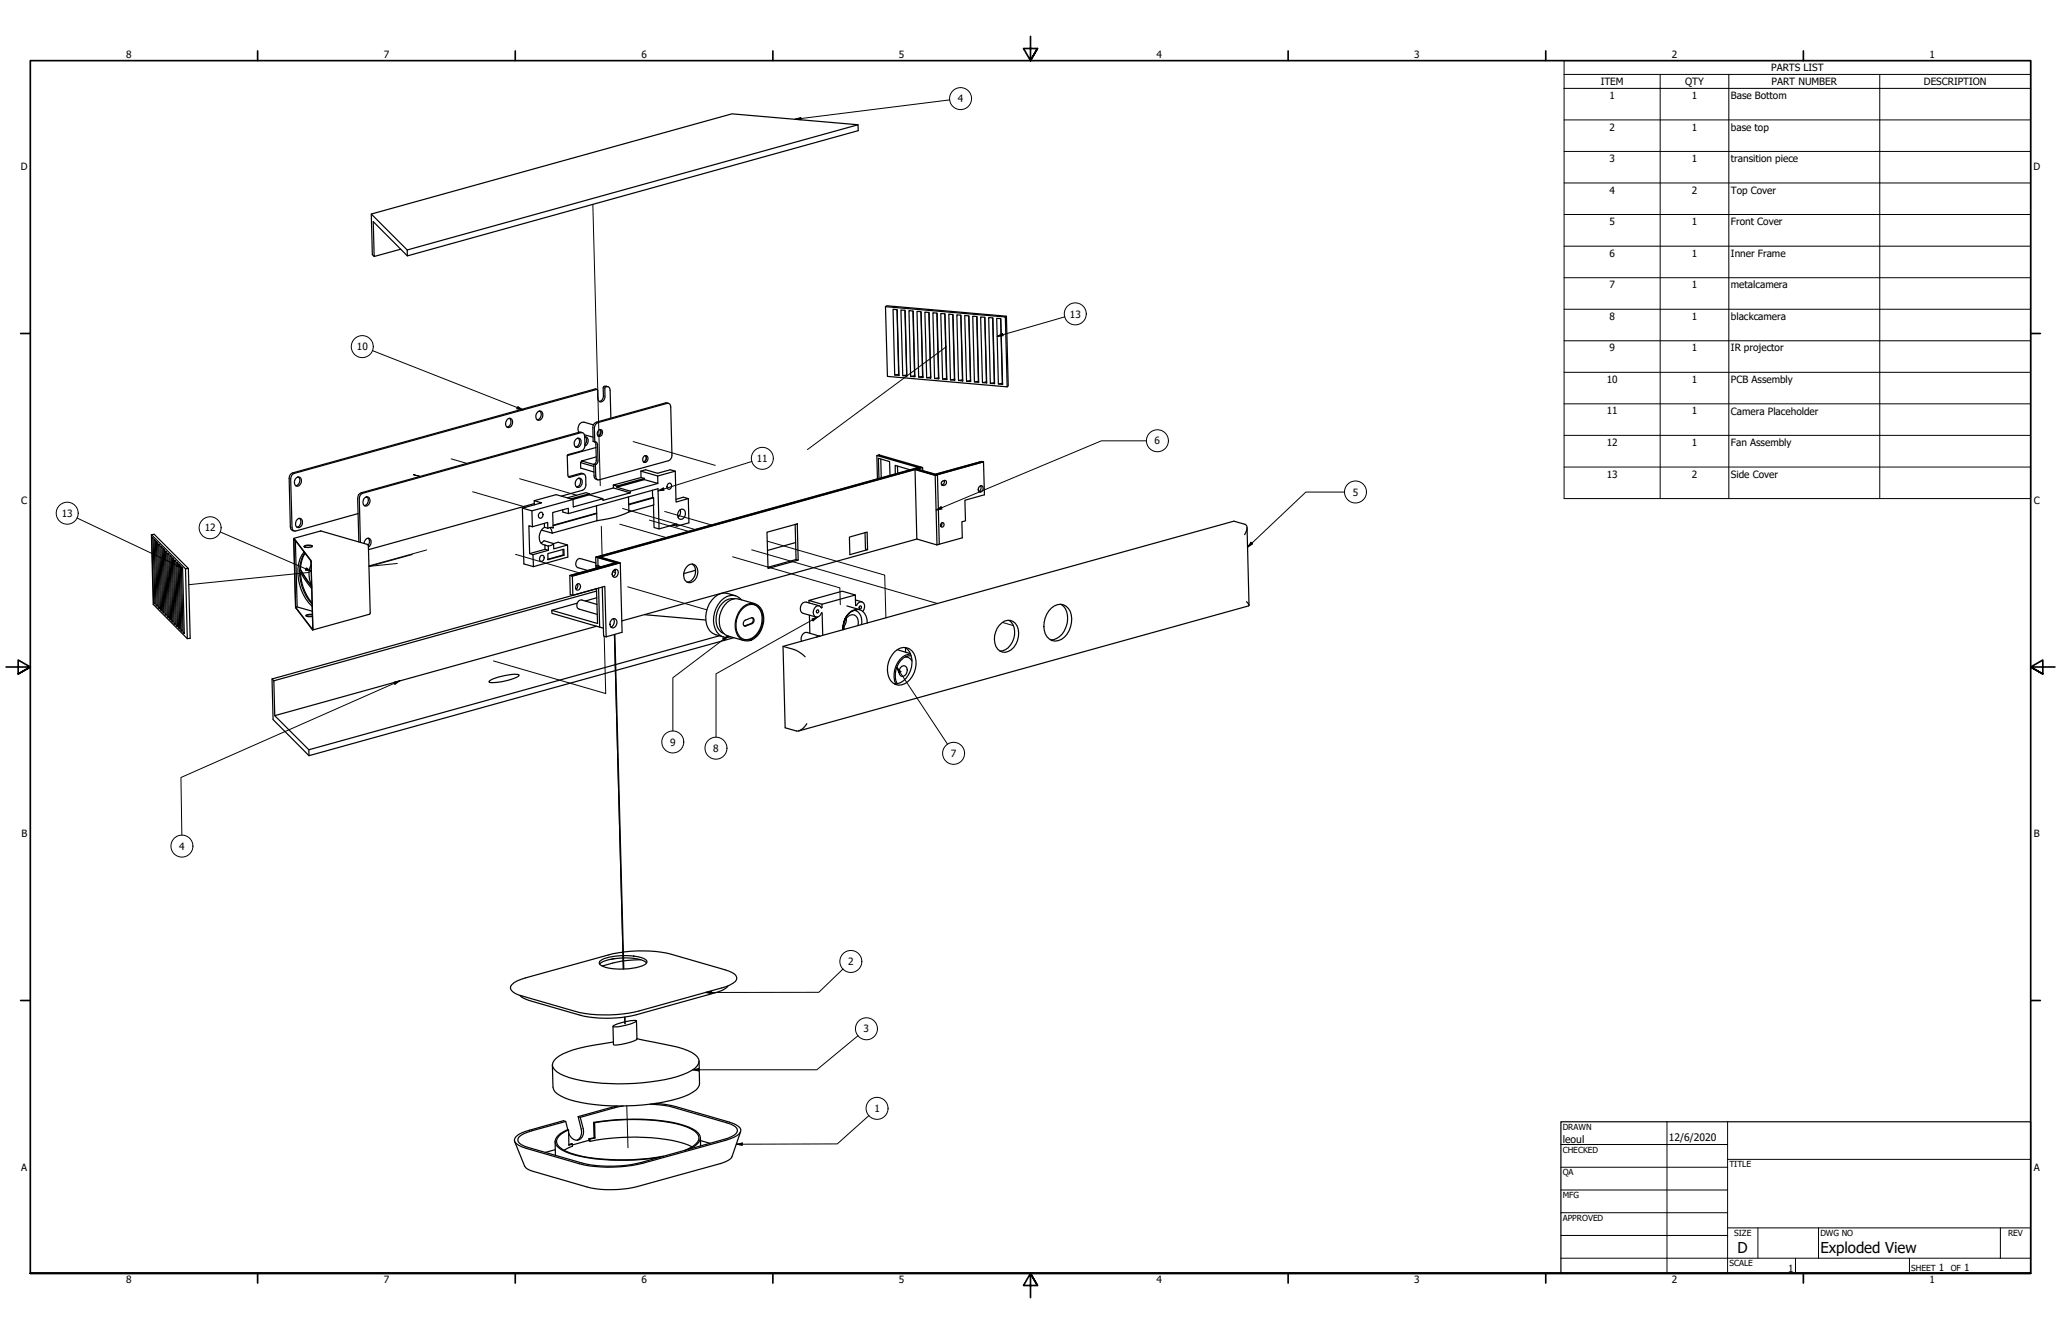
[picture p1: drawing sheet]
<svg xmlns="http://www.w3.org/2000/svg" width="864mm" height="559mm" viewBox="0 0 864 559" stroke-linecap="round" stroke-linejoin="round" font-family="sans-serif">
<!-- layer: Tweak Trail (ANSI) -->
<g fill="none" stroke="#000" stroke-width=".42">
<path d="M248.4 85.6l3.1 117.9M396.6 145.2l-58.3 43.1M176 199.6l-3-.8 3 .8M189 192.2l6.6 1.9M265.3 185l34.4 9.9M198.1 206l22.3 6.5M217.7 200.5l24 7M259.7 219.6l19.4 5.6M260.9 213l30.3 8.8M272.1 217.9l16.3 4.7M278.5 214.2l19.6 5.7M129.5 239.8l-50.4 5.1"/>
<path d="M172.8 232.3l-18.2 4.9 11.9-1.2M178.8 230.4l-24.2 6.6M216 232.2l26.7 7.8M252 220.5l.3 12.1M307 233.2l44.9 13.1 .2 7M315 230.3l77.7 22.5M321.5 226.7l49.2 14.2 .5 17.9M263 245.8l33.2 9.7M253.2 266.5l.6 24-47-13.6M257.4 265.7l3.8 140.3M257.7 265.7l3.7 140.2M420.1 260.7l4.5 1.4"/>
<path d="M261.7 426v2.8M261.9 426l.1 2.9M262.6 463.2l.5 17.6"/>
</g>
<!-- layer: Visible (ANSI) -->
<g fill="none" stroke="#000" stroke-width=".51">
<path d="M359.5 52.3l-188.9 52.4 .1 2.5M155.6 89.7l15 15M167.9 104.4l-11.1 3-.4-14.6 14.3 14.4 188.9-52.5-.1-2.4-52.8-4.6-151.1 42 .4 17 .8 .7M371 128.5l50.3 4.3 .7 29.3-50.1-4.4zM371 128.5l.5-.4 50.2 4.4M374.2 129.5l1.7 .2 .8 27.5-1.8-.1zM375.9 129.7l.7 27.1-1.7 .3M377.5 129.9l1.8 .1 .7 27.5-1.7-.1zM379.2 130l.7 27.1-1.6 .3M380.9 130.1l1.8 .2 .6 27.5-1.7-.1zM382.5 130.3l.7 27.1-1.6 .3M384.2 130.4l1.8 .2 .7 27.5-1.8-.2z"/>
<path d="M385.9 130.6l.7 27.1-1.7 .2M387.5 130.7l1.8 .2 .7 27.5-1.7-.2zM389.2 130.9l.8 27.1-1.7 .2M390.9 131l1.8 .2 .7 27.5-1.8-.1zM392.6 131.1l.7 27.2-1.7 .3M394.2 131.3l1.8 .1 .7 27.6-1.7-.2zM395.9 131.4l.7 27.2-1.6 .2M397.6 131.6l1.8 .2 .6 27.5-1.7-.2zM399.2 131.7l.7 27.2-1.6 .2M400.9 131.9l1.8 .1 .7 27.6-1.8-.2zM402.6 132l.7 27.1-1.7 .3M404.2 132.1l1.8 .2 .7 27.5-1.7-.1z"/>
<path d="M405.9 132.3l.8 27.1-1.7 .3M407.6 132.5l1.8 .1 .7 27.5-1.8-.1zM409.3 132.6l.7 27.2-1.7 .2M410.9 132.8l1.8 .1 .7 27.5-1.7-.1zM412.6 132.9l.7 27.1-1.6 .3M414.3 133l1.8 .2 .7 27.5-1.8-.1zM415.9 133.2l.7 27.1-1.6 .3M417.6 133.3l1.8 .2 .7 27.5-1.8-.2zM419.3 133.5l.7 27.1-1.7 .2M421.3 132.8l.4-.3 .8 29.2-.5 .4M376.6 156.8h.1M379.9 157.1l.1 .1"/>
<path d="M383.2 157.4h.1M386.6 157.7h.1M390 158h.1M393.3 158.3h.1M396.6 158.6h.1M399.9 158.9h.1M403.3 159.1l.1 .1M406.7 159.4h.1M410 159.8h.1M212.7 175.6l1.2-.3a2.01 2.01 0 0 1 .8 2.4 2.01 2.01 0 0 1-2.2 1.2 2.22 2.22 0 0 1 .2-3.3zM213.6 175.2a2.29 2.29 0 0 1-1.1 3.7M225.4 172.5l.5-.3a1.9 1.9 0 0 1 1.7 1.7 1.9 1.9 0 0 1-1.2 2 1.6 1.6 0 0 1-1.9-.8 1.6 1.6 0 0 1 .4-1.9z"/>
<path d="M226.2 172.1a2.29 2.29 0 0 1-1.1 3.8M248.7 178l-4-1.2a2.69 2.69 0 0 0-2.1 4.3M250.2 163.1l-.8-.2-126.8 35.2a2.28 2.28 0 0 0-1.4 2.4l.5 20.2a1.63 1.63 0 0 0 1.6 1.7M251.5 179.9a1.72 1.72 0 0 1-.9 2.7M254.8 162l-1.3-.2-.6 .3v3.7a2.27 2.27 0 0 1-1.8 2.4M256 175.1l-.3-11.7a1.26 1.26 0 0 0-.7-1.4 1.26 1.26 0 0 0-1.5 .3v3.7a1.8 1.8 0 0 1-.6 1.8 1.8 1.8 0 0 1-1.9 .3l-.5-1.3-.1-3.4-.3-.3-126.8 35.2a2.43 2.43 0 0 0-1.5 2.4l.6 20.2a1.34 1.34 0 0 0 1.5 1.5l26.2-7.3M280.1 169l-1.3-.2-28.9 8a2.22 2.22 0 0 0-1.5 2.4l.1 5.7 .7 .2M413.3 160h.1M416.6 160.3h.2M420 160.6h.1M125 199.8a2.29 2.29 0 0 1-1 3.7M241.4 183.9a1.2 1.2 0 0 1 2.1 .6 2 2 0 0 1-.3 2 2 2 0 0 1-2 .8 2.22 2.22 0 0 1 .2-3.4z"/>
<path d="M242.3 183.5a2.29 2.29 0 0 1-1.1 3.8M243.3 193.8v2.3l5.6 1.6M243.7 193.1l-.4 .7 5.6 1.6M244 181.2l-1.2-.2-91.5 25.4a2.22 2.22 0 0 0-1.4 2.4l.5 18.2M244.5 198.5l-1.3-.2-5 1.4M244.9 182.1l3.6 1M245 183h.6a2.23 2.23 0 0 1-.6 3.8M245.2 182.9a2.3 2.3 0 0 1-.2 3.3M248.8 194.5l.1 4.8a1.63 1.63 0 0 0 1.6 1.7M248.8 194.5l.7 .2M249.2 185.1l-.2-5.7a2.43 2.43 0 0 1 1.5-2.4l29-8a1.28 1.28 0 0 1 1.6 1.5l.5 20.1a2.43 2.43 0 0 1-1.4 2.4l-29.1 8a1.27 1.27 0 0 1-1.5-1.5l-.1-4.8M249.2 185.1a1 1 0 0 1 1.2 1.1l.2 6.8-.3 1.1-.8 .6"/>
<path d="M249.3 185.1l.4 1 .2 6.7a1.6 1.6 0 0 1-1.1 1.7M249.7 187.5l-12 3.3M249.9 191.4l-6.2 1.7 5.1 1.5M250.8 180.3l1-.3a1.53 1.53 0 0 1 .5 1.8 1.53 1.53 0 0 1-1.7 .9 1.78 1.78 0 0 1 .2-2.4zM268.5 197.4l7.1 2 .1 3.1-5.7-1.6M268.5 197.4l2-.6 5 1.4 5.4-1.4 2.1 .6 .3 12.9 5.1-1.4-2.1-.6-3 .9M268.5 197.4l.1 2.6M269.8 191.1l.6-.3a1.41 1.41 0 0 1 1.1 1.7 1.41 1.41 0 0 1-1.8 1 1.87 1.87 0 0 1 .1-2.4zM270.4 190.8a1.74 1.74 0 0 1-.7 2.7M283 197.4l-7.4 2M367.4 190.8l.3 9.8M369.1 192.3l.2 7.9"/>
<path d="M372.9 199.1l-.2-5.7-4.7-1.4 .3 8.4M376 195.3l.2 2.9M381.3 196.8l-6.2-1.9 .1 3.6M383.4 196.7l.8 29.1 8.4 2.5-.7-29.2M384 196.5v.2M385.7 195.7v.3M386.6 195.8l.1 1.3M391.9 198.8v.2M392.8 198.9l.8 29.1-1 .3M411.2 193.4v.3M412.1 193.5l.4 13.8-8.2 2.3 .3 8.6-1.6 .4 .2 6.7-9.6 2.7M124.2 200.2a1.2 1.2 0 0 1 2 .5 2.04 2.04 0 0 1-2.2 2.8 2.24 2.24 0 0 1 .2-3.3z"/>
<path d="M124.7 217.5l.5-.3a1.9 1.9 0 0 1 1.7 1.6 1.9 1.9 0 0 1-1.2 2.1 1.24 1.24 0 0 1-1.9-1.2l.3-1.6zM125.5 217.1a2.29 2.29 0 0 1-1.1 3.8M152.9 208.5a1.2 1.2 0 0 1 2 .5 2 2 0 0 1-.2 2.1 2 2 0 0 1-2 .7 2.24 2.24 0 0 1 .2-3.3zM153.7 208.1a2.29 2.29 0 0 1-1 3.7M218.9 212.9l.6 23.3 4 1.2 14.4-4-.1-5.1-3.9-1.2-1.9 .6M222.9 214l.2 6.7M223.8 209.7l3.1 .9-8 2.3M223.9 210.9l-69.5 19.4M226.1 214.9l.4-.3a1.18 1.18 0 0 1 1 1.5 1.18 1.18 0 0 1-1.8 .6l-.1-.6zM228.1 219.3l.1 1.6M235.2 207.8l8.9-2.4a2.43 2.43 0 0 0 1.4-2.4l-.1-3a1.27 1.27 0 0 0-1.5-1.5l-5 1.4-.8-.4-.4-8.6 .3-.5 5.6-1.5a2.62 2.62 0 0 0 1.5-2.3l-.1-3.8a1.28 1.28 0 0 0-1.5-1.6l-91.5 25.4a2.28 2.28 0 0 0-1.4 2.4l.4 18.2M235.8 213.6v.9l2.4 .6"/>
<path d="M239.1 209l7.9-2.2v.5l-7 1.9M240.1 209.2l-17.2 4.8-4-1.1M241.9 200.7a1.2 1.2 0 0 1 2 .5 2 2 0 0 1-.2 2.1 2 2 0 0 1-2 .7 2.22 2.22 0 0 1 .2-3.3zM242.7 200.3a2.29 2.29 0 0 1-1.1 3.7M247 206.8l-1.5-.4-7.8 2.1M247 207.3l5.6 1.6-12.4 3.4-.1-3.1-7.1-2-9.2 2.5 .1 1.8M249.9 211.9l.2 6.2M250 215.1l-18.2 5.1M250 214.9l-18.2 5.1M250.1 218.1l-18.7 5.2M257 203.2v1.2l-10 2.8M257 204.4l7.1 2-11.5 3.2v-.7"/>
<path d="M258.4 203.6l11.6-3.2v.5l-11.6 3.2zM263.3 208.2l.2 6.2M263.5 214.4l-5.6 2.2-7.8 1.5M264.1 205.7v.7M270 200.4l-1.4-.4-11.6 3.2 1.4 .4M273.4 205.4l.1 3 .4 .1-10.4 3M273.5 208.4l-10 2.8M273.8 211.5l.3 9.5 2.1 .6-.5-16.9-37.5 10.4-.1-2.2-6.5 1.8 .2 6.4M273.9 208.5v3l-10.4 2.9M275.7 202.5l-11.6 3.2-5.7-1.6M279.9 202.7l1-.3a1.4 1.4 0 0 1 .4 1.6 1.4 1.4 0 0 1-1.3 .9 1.51 1.51 0 0 1-.1-2.2zM282 220l1.7 .4-.1-.9-7.4 2.1"/>
<path d="M284.4 214.1a1.42 1.42 0 0 1 1.5-.9 1.42 1.42 0 0 1 1.2 1.3 2.09 2.09 0 0 1-.4 2.3 2.09 2.09 0 0 1-2.2 .5 2.59 2.59 0 0 1-.1-3.2zM285 213.6a2.73 2.73 0 0 1-.9 3.1M288.4 208.9l.3 10.1-5 1.4M333.2 219.6l.4 14.8-11.8 3.2M394.6 219l.4-.1a1.04 1.04 0 0 1 .6 1.1 1.04 1.04 0 0 1-.9 .9l-.6-.8zM394.7 219l-.5 1.5M394.7 201.7l1.6-.4a1.18 1.18 0 0 1-.4 1.9l-1.2 .1-.3-1zM395.7 201.3a1.3 1.3 0 0 1-1.2 1.8M410.4 203.8l1-.3a1.49 1.49 0 0 1 .5 1.7 1.49 1.49 0 0 1-1.5 .9 1.6 1.6 0 0 1 0-2.3zM410.8 203.5a1.67 1.67 0 0 1-.7 2.4M63.4 224l1.2-.2 14.3 14.3 .8 29.3-1.2 .1-14.3-14.3zM63.4 224l14.3 14.3"/>
<path d="M78.9 238.1l-1.2 .2 .8 29.2M123.1 225.6l7.2 9.2 .8 29-7.2-9.2zM123.1 225.6l7.2 9.4 .8 28.8-7.2-9.4zM123.2 225.5l11.3-3.1 19.4 5.6 .4 .5 .8 28.6-24.1 6.8M123.8 226.5l.7 27.8-.6 .1M125.9 238.8l4.7 6.9M125.9 238.8l4.6 6.6M127.4 228.8l1.6-.5a1.69 1.69 0 0 1 1.9 .6l-1.6 .5a1.55 1.55 0 0 1-1.9-.6zM127.4 231.2a16.9 16.9 0 0 0-.3 17.8l2.3 3.6 1.4 1.4M127.7 231.6a18.5 18.5 0 0 0 3.1 21.4M127.8 231.8a13.8 13.8 0 0 0-1.9 7M130.4 236.5a10.8 10.8 0 0 0 .2 9.1"/>
<path d="M130.9 228.9l-1.7-.4-1.8 .5M152.5 227.6a1.88 1.88 0 0 1 2.4-1.9 2.28 2.28 0 0 1-.5 3.5M154.2 225.4a2.22 2.22 0 0 1 .1 3.1M223.3 232.3l.2 5.1M226.5 232.9l1-.2a1.41 1.41 0 0 1 .4 1.5 1.41 1.41 0 0 1-1.3 .9 1.53 1.53 0 0 1-.1-2.2zM226.6 227.5l1.4-1 4 1.2M226.9 222.1l4.5 1.2M228.2 220.9a4.4 4.4 0 0 0-.7 7.2l.8 .2M228.2 220.9l1.4 .4M228.3 228.3v1.8l1.5 .4M228.3 228.3l1.4 .4M228.3 230.1l-6.4 1.8"/>
<path d="M229.6 221.3l-.1-2.5-6.4 1.9-1.5-.5 .3 11.7 1.4 .4M229.6 231.9l6.7-1.8v2.5l-6.7 1.8zM229.7 228.7l.1 1.8-6.5 1.8M230.4 221l1 2.3M231.1 220.9l.7 .2M231.8 221.1l-1.5-.1-.7 .3M232 227.7v2.2l5.8-1.6M232 227.7l-.7 .6-1.6 .4M235.9 230.1l.1 2.4M236.3 232.6l-.3-.1-6.4 1.8M249.6 233.4l.1 3.4M249.7 235.8l-6.4-1.8a2.08 2.08 0 0 0-2 1.5 2.08 2.08 0 0 0 .9 2.3l4 1.2"/>
<path d="M249.7 236.8v.6M249.7 236.8l.9 .2M249.7 237.4v.6M249.7 237.4l1 .3M250.5 233.6l.1 3.4M250.6 237l1.2 .4M251.1 233.4v.2M256.7 239.5l1.2 .3-.5 1.3-.6 .4M257 239.1l1.1-.7a1.71 1.71 0 0 1 .9 2.1 1.71 1.71 0 0 1-2 1.2 1.82 1.82 0 0 1 0-2.6zM257.7 238.5l.2 .7-.8-.2M258.3 235.7v.5M259.9 235.8l.8 29.1-6.7 1.9"/>
<path d="M287.6 237.6a2.6 2.6 0 0 1 3.2-1.2 2.6 2.6 0 0 1 1.6 3 4.2 4.2 0 0 1-3.8 4.7 3.7 3.7 0 0 1-1.6-5.5zM290.1 236.3a4.4 4.4 0 0 1-2.2 7.5M291.5 238.9l-5 1.4M321.4 222.9l12.7-3.4 .4 15.1-12.7 3.5zM333.4 227.3l-11.8 3.3M333.6 234.4l.9 .2M355.9 225l7.4-2.1 .2 7.4-7.4 2zM362.5 223.1l.1 6.9 .9 .3M384.2 225.8l-123.7 34.3M521.5 224a3.8 3.8 0 0 0 .7-4l-5.2-1.7-188.9 52.5 .9 34.1 4.7 1.3a5.2 5.2 0 0 0 4.4-3.1M522.5 221l.9 32.6M64.4 252.5l.5 .5-.8-27.5-.5-.5 .8 27.5 .4 .1"/>
<path d="M65.3 253.5l.5 .5-.7-27.6-.5-.5 .7 27.6 .5 .1M66.3 254.4l.4 .6-.7-27.6-.5-.5 .8 27.5 .4 .1M67.2 255.4l.5 .5-.7-27.6-.5-.5 .7 27.6 .5 .1M68.2 256.3l.4 .6-.7-27.6-.5-.5 .8 27.5 .4 .1M69.2 257.3l.4 .5-.7-27.5-.5-.6 .8 27.6 .4 .1M70.1 258.3l.4 .5-.7-27.6-.5-.4 .8 27.5h.4M71 259.2l.5 .5-.7-27.5-.5-.5 .7 27.5 .5 .1M124.5 254.3l6.4 1.7M130.6 246.6l-4.7-6.9a20.6 20.6 0 0 0 4.8 12.9M130.9 257.6h-1.3l-1.4 .4M130.9 257.4l-2.2 .1-.6 .4 .7 .4h2.1M238.8 241l19.1-5.3-8.3-2.3 135.1-37.6-17.3-5 1-.2 18.2 5.2-2.2 .7 7.5 2.1 19.4-5.3 .8 .2-20.2 5.6-8.5-2.4-131.9 36.7 8.4 2.4-20.1 5.6z"/>
<path d="M238.8 241l.2 8 1 .4M239.1 241l19.2-5.3-8.2-2.3 135.6-37.7 .5 .1-2.2 .7 7.9 2.3 19.3-5.4 .5 .1-19.8 5.6-8.5-2.5-132.3 36.8 8.4 2.4-19.7 5.4zM239.8 241.4l.2 8M240 249.4l13.4-3.8 .6 21.2M241.7 244.9l.5-.4h.5a1.5 1.5 0 0 1 .5 1.7 1.5 1.5 0 0 1-1.5 1 1.54 1.54 0 0 1 0-2.3zM241.9 252.7l-10.7 3M242 244.6a1.9 1.9 0 0 1-.6 2.2M250 247.6l-135.3 37.6 .4 14.6 134.9-37.5M250.1 250.4l-4.9 1.4M250.1 253.2l-6.3-1.9a2.09 2.09 0 0 0-2 1.5 2.09 2.09 0 0 0 .8 2.3l7.7 2.3M250.8 246.4l.5 16.3 1.5 .4M252.3 245.9l.6 20.5 1.1 .4"/>
<path d="M256.5 259.3l.7-.2a2.04 2.04 0 0 1 1.3 2.2 2.04 2.04 0 0 1-1.8 1.7 2.15 2.15 0 0 1-.2-3.7zM257 259.1a2.36 2.36 0 0 1-1 3.5M270.1 257.5l25.6 2.2M307.7 250.8a7.5 7.5 0 0 0-7.6 7.5 6.1 6.1 0 0 0 3.3 7.1M308.2 249.6a7.3 7.3 0 0 0-8.7 .5 11.1 11.1 0 0 0-1.9 14.3l2.3 1.5 3.2 .9M310.7 251.3a5.4 5.4 0 0 0-8.7 .5 10.8 10.8 0 0 0-.8 13.9 4.8 4.8 0 0 0 5 1.1M311 255.1a4.7 4.7 0 0 1 4.8-1.9 4.7 4.7 0 0 1 3.6 3.7 9.5 9.5 0 0 1-4.8 10.9 4.7 4.7 0 0 1-6.2-5 10.1 10.1 0 0 1 2.6-7.7zM311.5 254.1a4.9 4.9 0 0 1 5.1-1.1 4.9 4.9 0 0 1 3.2 4.2 10 10 0 0 1-5.1 11 4.7 4.7 0 0 1-6.2-3.4 10.4 10.4 0 0 1 3-10.7zM315.2 258.8a1.41 1.41 0 0 1-.4 2.4l-3 1M316 253.2a6.2 6.2 0 0 1 3.3 7.2 7.5 7.5 0 0 1-7.6 7.5M316.3 252.9l-6.7-1.9a6.2 6.2 0 0 0-6.8 3.8 8.8 8.8 0 0 0 1.2 11.1l7.8 2.5M339 251.5v1"/>
<path d="M339.2 257.7l.1 7.5M342.1 255.8l.4-.3 .5 .3 .1 .4-.6 .6-.3-.1zM343.3 253.7l-5.5-1.5a2.58 2.58 0 0 0-2.3 1.9 2.58 2.58 0 0 0 1 2.8l5.4 1.5M344 254.4l.4 .1M344.4 253.1v1.4l-.2 .1a1.55 1.55 0 0 0-1.6-.9 1.55 1.55 0 0 0-1.4 1.2 2.15 2.15 0 0 0-.4 2.2 2.15 2.15 0 0 0 1.8 1.4l.6-.3 1.3-1.5 .2 9.4M344.4 253.1l14-3.9 .1 4.5 .4-.1M354.6 259a5.2 5.2 0 0 1-1 3.5M354.8 253.8l5.4 1.6M358.4 249.2l-5.5-1.6-13.9 3.9 5.4 1.6M358.5 253.5l.4 .1M358.5 251.3l2.7 .8M358.5 255.7a5.2 5.2 0 0 1 2.6 5.9"/>
<path d="M358.9 253.6a1.73 1.73 0 0 1 2.1-1.5 1.73 1.73 0 0 1 1.3 2.3l-.7 1.7M359 255.8a5.9 5.9 0 0 0-5.6 5.5l-.1 2.5a7.6 7.6 0 0 1 6-8.6 5.1 5.1 0 0 1 4.1 5.8M360 254.1l.4-.3 .5 .3 .1 .5-.6 .5-.3-.1zM422.8 259.8a7.5 7.5 0 0 1 .6 10.4 5.4 5.4 0 0 1-4.4 2.5M440.5 254.8a4.8 4.8 0 0 1 5.1-1.4 4.8 4.8 0 0 1 3.3 4.2 9.4 9.4 0 0 1-5.5 10.8 4.8 4.8 0 0 1-5.8-4.3 10.5 10.5 0 0 1 2.9-9.3zM444.6 253.1a7.6 7.6 0 0 1 2.1 9.6 7.1 7.1 0 0 1-6.5 5.3M522.3 252l1.1 1.4-.2 .4-188.6 52.4M71.9 260.2l.6 .5-.7-27.6-.6-.4 .7 27.5h.6M72.9 261.1l.5 .5-.7-27.5-.5-.5 .7 27.5 .5 .1M73.9 262.1l.5 .5-.7-27.6-.5-.4 .7 27.5h.5M74.8 263l.5 .5-.7-27.5-.5-.5 .7 27.5 .5 .1M75.8 264l.5 .5-.7-27.5-.5-.5 .7 27.5h.5"/>
<path d="M76.7 264.9l.5 .5-.7-27.5-.5-.5 .7 27.5 .5 .1M251.3 262.7l-20-5.8-.1-1.2 19.2 5.5-.5-14.6-135.9 37.8 .7 .8M301.4 266.3l-172 47.8-14.3-14.3M307.5 267.1l-178 49.4-.1-2.4M311.8 260.1l3.6-1.3a1.41 1.41 0 0 1-.3 2.4l-3.1 1.1a1.33 1.33 0 0 1-.2-2.2zM328.1 270.8l5.3 1.6 4 2.7M342.1 266.9l1.4-.4-5.4-1.6a2.62 2.62 0 0 0-2.2 3.7M359.5 262.1a3.2 3.2 0 0 0-2.5-4.6 4.7 4.7 0 0 0-3.2 6.2M374.8 273a5.1 5.1 0 0 1 5.8-1.4 5.1 5.1 0 0 1 3.2 5 9.5 9.5 0 0 1-6.1 10.3 4.9 4.9 0 0 1-5.7-4.5 10.5 10.5 0 0 1 2.8-9.4zM376 272.2l5.5 1.6M377.8 279.2a1.65 1.65 0 0 1 2 .2 1.65 1.65 0 0 1 .2 2.1 1.75 1.75 0 0 1-2.1 1.8 1.75 1.75 0 0 1-1-2.6zM379.2 271.2a7.9 7.9 0 0 1 2.2 9.9 7.4 7.4 0 0 1-6.6 5.4"/>
<path d="M379.4 271.3l.1 1.9M379.5 275.1l1 .2 1.6 1.5M379.5 275.1l.7 .1M381.6 273.9a8.5 8.5 0 0 0-7 9.8l.7 2.8M381.8 274.7a6.7 6.7 0 0 0-6.5 6.1 7.9 7.9 0 0 0 .7 5.6M418.7 261.9a4.3 4.3 0 0 1 4.6-2 4.3 4.3 0 0 1 3.4 3.7 8 8 0 0 1-5.4 9.6 4.6 4.6 0 0 1-4.6-5.2 9.4 9.4 0 0 1 2-6.1zM114 284.4l.4 17 15.1 15.1M204.9 285.4a22.2 22.2 0 0 1 12.5-2.8l.2 .2a14.8 14.8 0 0 1-8.6 3l-3.1 .1h-.7zM214.6 412.4a12.1 12.1 0 0 1 5.6-2.8l34.6-9.6a56.1 56.1 0 0 1 26.7-.2l22.4 6.5a6.4 6.4 0 0 1 4.8 3.3 3.6 3.6 0 0 1-2.8 3l-3.4 1.2-34.7 9.7a57.3 57.3 0 0 1-26.7 .2l-22.4-6.5a6.1 6.1 0 0 1-4.8-3.3zM251.4 402.6a20.7 20.7 0 0 1 12.7-2.2l3 .3a5.2 5.2 0 0 1 4 2 2.1 2.1 0 0 1-1.9 1.9 28.4 28.4 0 0 1-16.7 .1l-.8-.4a1.04 1.04 0 0 1-.3-1.7zM257.7 401.5l-1.5 .3M268.5 402l-8.3 .7-7.9 2"/>
<path d="M271 403.4a16.1 16.1 0 0 0-11.4-2 13.8 13.8 0 0 0-8.3 2.5M305.1 413a9 9 0 0 1-5.4 2.9l-33.1 9.2a50.9 50.9 0 0 1-23.5 .2l-21.4-6.2-2.4-1-1.5-1.2M256.9 429.8a20.6 20.6 0 0 1 9.8-2.2 16.7 16.7 0 0 1-9.8 2.4zM266.7 427.7l.2 7.5a19.4 19.4 0 0 1-9.7 2.5l-.3-7.7M266.9 435.1l7.4 1.5a51.5 51.5 0 0 1 15.6 4.3 4.2 4.2 0 0 1 2.8 4.6 13.9 13.9 0 0 1-8.7 5.4 92.8 92.8 0 0 1-45.6 .5 11.6 11.6 0 0 1-6.7-4.3 3.3 3.3 0 0 1 1.3-3.8 32.8 32.8 0 0 1 15.3-5.4l8.7-1.4M292.9 444.5l.2 9.3a4.7 4.7 0 0 1-2.9 3.8 56.4 56.4 0 0 1-24.1 5.5 75.8 75.8 0 0 1-29.6-3.2 7.1 7.1 0 0 1-4.8-4.5l-.2-9.3M232.6 478.2l.1 5.8M238.3 473.3a7.6 7.6 0 0 0-5.1 4.6 4.2 4.2 0 0 0 2.5 3.6 44.7 44.7 0 0 0 19.7 4.2l10 .1 6.5-.5 6.1-1M238.3 474.5a3.2 3.2 0 0 0 2.2 2.9 3.2 3.2 0 0 0 3.5-1.2l.4-1-.1-2.5-1.2-4.6-.8-.4 1.2 5.2a4.1 4.1 0 0 1-1.7 4.7M238.4 479.5l1.4-.3v.9l-3.5 1.7M239.8 479.2l-1.4 .5-.1-6.4-.5-.1a8 8 0 0 0-5.2 4.7 4.1 4.1 0 0 0 2.7 3.7 50.6 50.6 0 0 0 20.7 4.4l10.3-.1 9.9-1.1M246.8 477l.4 .1 .1 1-.5-.1z"/>
<path d="M246.8 477.6l-7 2M247.3 478.1a88.8 88.8 0 0 1 39.1 .8l3.6 1.5M248.7 470.2a90.6 90.6 0 0 1 37.7 1.2 11.9 11.9 0 0 1 6.8 4.2 3.3 3.3 0 0 1-1.4 3.9l-2.9 1.8M248.9 476.6l-.2-6.4 .5 .1 .1 6.4M248.9 476.6l-2.1 .4M248.9 476.6l.4 .1M249.2 470.3a91.1 91.1 0 0 1 36.5 1.1 12.5 12.5 0 0 1 6.8 4 2.96 2.96 0 0 1-.9 3.8l-1.2 .9-3.3 1.7M249.3 476.7l-2.1 .4M258.7 463.3l-16.4 4.4M261.1 463.3l-18 4.8M272.4 462.5l8.1 .9 24 6.9a5.7 5.7 0 0 1 4.5 3.2 3.3 3.3 0 0 1-2.6 2.7l-3.2 1.1-34.7 9.7a53.5 53.5 0 0 1-24.7 .2l-22.4-6.5a5.7 5.7 0 0 1-4.4-3.1 3.3 3.3 0 0 1 2.6-2.7l3.2-1.2 14.2-3.9M274.7 462.2l4.6 .5 3.9 .8 22.4 6.5a6.6 6.6 0 0 1 4.9 3.4 4 4 0 0 1-2.9 3l-3.4 1.2-34.7 9.6a58.7 58.7 0 0 1-26.7 .3l-22.4-6.5a6.6 6.6 0 0 1-4.9-3.4 4 4 0 0 1 2.9-2.9l17.7-5.2 .9 .3 .9 3.5"/>
<path d="M293.5 477.8l3.9 1.1M293.5 476.6l.1 3.4M310.3 474l-3.6 10.6a6.8 6.8 0 0 1-4.9 2.8l-34.7 9.6a46.1 46.1 0 0 1-21.2 .2l-22.3-6.5a5.5 5.5 0 0 1-3.8-2.2l-4.2-10.3M232.7 481.6l-4.2 1.1"/>
</g>
<g fill="#000">
<circle cx="238.2" cy="199.7" r=".25"/>
<circle cx="392.4" cy="198.9" r=".25"/>
<circle cx="250.6" cy="237" r=".25"/>
<circle cx="250.6" cy="237.7" r=".25"/>
<circle cx="251" cy="233.6" r=".25"/>
</g>
<!-- layer: Symbol (ANSI) -->
<g fill="none" stroke="#000" stroke-width=".42">
<path d="M655.4 31.2v-5.8h195.5v5.8M655.4 31.2h195.5v5.8M655.4 31.2v177.7h195.5v-171.9M655.4 37h195.5M695.6 31.2v177.7M724.4 31.2v177.7M787.7 31.2v177.7M333.1 50l2.4-.8 .2 1zM398 41.8l-64.9 8.2M655.4 50.2h195.5M655.4 63.4h195.5M655.4 76.6h195.5"/>
<path d="M655.4 89.9h195.5M655.4 103.1h195.5M655.4 116.3h195.5M446.2 132.7l-28.4 8.2M655.4 129.5h195.5M156.1 146.9l63 24.8M417.8 140.9l2.3-1.2 .3 1zM655.4 142.7h195.5M655.4 156h195.5M217 170.3l2.1 1.4-2.5-.4zM655.4 169.2h195.5M315.1 193.3l-39.4 12.3"/>
<path d="M480.4 184.7h-18.9l-69.3 29M655.4 182.4h195.5M655.4 195.6h195.5M32.3 217l44.2 20.9M275.7 205.6l2.2-1.2 .4 1zM392.2 213.7l2.1-1.4 .4 .9zM563.4 206.1h-16.2l-24.5 23.1M74.5 236.4l2 1.5-2.5-.6zM92.3 222.8l38.2 16.5M128.4 237.9l2.1 1.4-2.5-.5zM524.2 227.1l.7 .7-2.2 1.4zM340.2 259.3l2.4-.9-1.9 1.7z"/>
<path d="M342.6 258.4l-42.6 23.9v26.5M302.8 267.5l2.3-1.1-1.7 2zM305.1 266.4l-23.2 17.5v22.3M375.7 279.5l1.8 1.9-.8 .5zM375.7 279.5l21.4 32.3M165.1 285.8l2.5-.6-2.1 1.4zM167.6 285.2l-91.8 40.5 .4 24.1M295.5 415.7l2.6-.5v1zM353.3 405.9l-10.2 9.8h-47.6M359.5 433.8l-17.2 14.3h-52M290.3 448.1l2.5-.5v1zM308.5 479.3l2.5-.5v1z"/>
<path d="M364.1 467.3l-13.3 11.9-42.3 .1"/>
<circle cx="402.5" cy="41.3" r="4.6"/>
<circle cx="450.6" cy="131.5" r="4.6"/>
<circle cx="151.8" cy="145.2" r="4.6"/>
<circle cx="319.4" cy="192" r="4.6"/>
<circle cx="485" cy="184.6" r="4.6"/>
<circle cx="28.2" cy="215" r="4.6"/>
<circle cx="568" cy="206.1" r="4.6"/>
<circle cx="88" cy="221.1" r="4.6"/>
<circle cx="281.9" cy="310.8" r="4.6"/>
<circle cx="300" cy="313.4" r="4.6"/>
<circle cx="399.6" cy="315.6" r="4.6"/>
<circle cx="76.2" cy="354.4" r="4.6"/>
<circle cx="356.5" cy="402.7" r="4.6"/>
<circle cx="363.1" cy="430.9" r="4.6"/>
<circle cx="367.5" cy="464.3" r="4.6"/>
</g>
<!-- layer: Border (ANSI) -->
<g fill="none" stroke="#000" stroke-width=".7">
<path d="M431.8 15.2v10.2l-2.9-5.1h5.8l-2.9 5.1 2.9-5.1M107.9 21.3v4.1M215.9 21.3v4.1M323.8 21.3v4.1M539.8 21.3v4.1M647.7 21.3v4.1M755.6 21.3v4.1M8.6 139.7h4.1M850.9 139.7h4.1M2.5 279.4h10.2l-5.1-2.9v5.8l5.1-2.9-5.1 2.9M861.1 279.4h-10.2l5.1-2.9v5.8l-5.1-2.9 5.1 2.9M8.6 419.1h4.1"/>
<path d="M850.9 419.1h4.1M12.7 533.4v-508h838.2v508h-838.2h838.2M107.9 533.4v4.1M215.9 533.4v4.1M323.8 533.4v4.1M434.7 538.5l-2.9-5.1 2.9 5.1h-5.8l2.9-5.1v10.2M539.8 533.4v4.1M647.7 533.4v4.1M755.6 533.4v4.1"/>
</g>
<!-- layer: Title (ANSI) -->
<g fill="none" stroke="#000" stroke-width=".42">
<path d="M654 479.4h69.9M698.5 469.9v63.5M723.9 469.9v63.5M654 488.9h69.9M654 498.5h69.9M723.9 485.6h127M654 508h69.9M654 517.5h69.9M723.9 514.3h127M736.6 514.3v12.7M762 514.3v12.7M838.2 514.3v12.7"/>
<path d="M654 527h196.9M752.3 527v6.4M800.1 527v6.4"/>
</g>
<path d="M654 469.9h196.9v63.5h-196.9z" fill="none" stroke="#000" stroke-width=".51"/>
<!-- layer: Symbol (ANSI) -->
<g fill="#000">
<path d="M333.1 50l2.4-.8 .2 1z" fill-rule="evenodd"/>
<path d="M417.8 140.9l2.3-1.2 .3 1z" fill-rule="evenodd"/>
<path d="M217 170.3l2.1 1.4-2.5-.4z" fill-rule="evenodd"/>
<path d="M275.7 205.6l2.2-1.2 .4 1z" fill-rule="evenodd"/>
<path d="M392.2 213.7l2.1-1.4 .4 .9z" fill-rule="evenodd"/>
<path d="M74.5 236.4l2 1.5-2.5-.6z" fill-rule="evenodd"/>
<path d="M128.4 237.9l2.1 1.4-2.5-.5z" fill-rule="evenodd"/>
<path d="M524.2 227.1l.7 .7-2.2 1.4z" fill-rule="evenodd"/>
<path d="M302.8 267.5l2.3-1.1-1.7 2z" fill-rule="evenodd"/>
<path d="M340.2 259.3l2.4-.9-1.9 1.7z" fill-rule="evenodd"/>
<path d="M165.1 285.8l2.5-.6-2.1 1.4z" fill-rule="evenodd"/>
<path d="M375.7 279.5l1.8 1.9-.8 .5z" fill-rule="evenodd"/>
<path d="M295.5 415.7l2.6-.5v1z" fill-rule="evenodd"/>
<path d="M290.3 448.1l2.5-.5v1z" fill-rule="evenodd"/>
<path d="M308.5 479.3l2.5-.5v1z" fill-rule="evenodd"/>
</g>
<g font-size="6.3">
<text x="728.1" y="524.9">D</text>
<text x="762.8" y="525">Exploded View</text>
</g>
<g font-size="4.3">
<text x="654.8" y="478.6">leoul</text>
<text x="699.3" y="478">12/6/2020</text>
</g>
<g font-size="4.2">
<text x="52.8" y="24.4">8</text>
<text x="160.8" y="24.4">7</text>
<text x="268.7" y="24.4">6</text>
<text x="376.7" y="24.4">5</text>
<text x="484.6" y="24.4">4</text>
<text x="592.6" y="24.4">3</text>
<text x="700.5" y="24.4">2</text>
<text x="742.2" y="29.8">PARTS LIST</text>
<text x="808.5" y="24.4">1</text>
<text x="670.8" y="35.6">ITEM</text>
<text x="706.1" y="35.7">QTY</text>
<text x="742.3" y="35.6">PART NUMBER</text>
<text x="806.1" y="35.7">DESCRIPTION</text>
<text x="674.4" y="41.5">1</text>
<text x="708.9" y="41.5">1</text>
<text x="725.3" y="41.5">Base Bottom</text>
<text x="401.4" y="42.8">4</text>
<text x="674.4" y="54.7">2</text>
<text x="708.9" y="54.7">1</text>
<text x="725.3" y="54.7">base top</text>
<text x="8.8" y="71.4">D</text>
<text x="674.4" y="67.9">3</text>
<text x="708.9" y="67.9">1</text>
<text x="725.3" y="67.9">transition piece</text>
<text x="852" y="71.4">D</text>
<text x="674.4" y="81.1">4</text>
<text x="708.9" y="81.1">2</text>
<text x="725.3" y="81.1">Top Cover</text>
<text x="674.4" y="94.3">5</text>
<text x="708.9" y="94.3">1</text>
<text x="725.3" y="94.4">Front Cover</text>
<text x="674.4" y="107.6">6</text>
<text x="708.9" y="107.5">1</text>
<text x="725.3" y="107.5">Inner Frame</text>
<text x="674.4" y="120.7">7</text>
<text x="708.9" y="120.7">1</text>
<text x="725.3" y="120.8">metalcamera</text>
<text x="448.3" y="133">13</text>
<text x="674.4" y="134">8</text>
<text x="708.9" y="134">1</text>
<text x="725.3" y="134">blackcamera</text>
<text x="149.5" y="146.7">10</text>
<text x="674.4" y="147.2">9</text>
<text x="708.9" y="147.2">1</text>
<text x="725.3" y="147.2">IR projector</text>
<text x="673.2" y="160.4">10</text>
<text x="708.9" y="160.4">1</text>
<text x="725.3" y="160.5">PCB Assembly</text>
<text x="673.2" y="173.6">11</text>
<text x="708.9" y="173.6">1</text>
<text x="725.3" y="173.7">Camera Placeholder</text>
<text x="483.8" y="186.2">6</text>
<text x="673.2" y="186.9">12</text>
<text x="708.9" y="186.8">1</text>
<text x="725.3" y="186.9">Fan Assembly</text>
<text x="317.1" y="193.5">11</text>
<text x="673.2" y="200.1">13</text>
<text x="708.9" y="200.1">2</text>
<text x="725.3" y="200.1">Side Cover</text>
<text x="566.9" y="207.6">5</text>
<text x="8.9" y="211.1">C</text>
<text x="852.2" y="211.1">C</text>
<text x="25.8" y="216.5">13</text>
<text x="85.8" y="222.6">12</text>
<text x="280.8" y="312.4">9</text>
<text x="298.9" y="315">8</text>
<text x="398.4" y="317.1">7</text>
<text x="9" y="350.8">B</text>
<text x="852.2" y="350.8">B</text>
<text x="75.1" y="355.9">4</text>
<text x="355.3" y="404.3">2</text>
<text x="361.9" y="432.5">3</text>
<text x="366.4" y="465.8">1</text>
<text x="8.9" y="490.5">A</text>
<text x="852.2" y="490.5">A</text>
<text x="749.3" y="532.6">1</text>
<text x="812.4" y="532.6">1</text>
<text x="823" y="532.6">1</text>
<text x="52.8" y="537.5">8</text>
<text x="160.8" y="537.5">7</text>
<text x="268.7" y="537.5">6</text>
<text x="376.7" y="537.5">5</text>
<text x="484.6" y="537.5">4</text>
<text x="592.6" y="537.5">3</text>
<text x="700.5" y="537.5">2</text>
<text x="808.5" y="537.5">1</text>
</g>
<g font-size="3.5">
<text x="654.8" y="473.2">DRAWN</text>
<text x="654.8" y="482.8">CHECKED</text>
<text x="724.7" y="488.9">TITLE</text>
<text x="654.8" y="492.3">QA</text>
<text x="654.8" y="501.8">MFG</text>
<text x="654.8" y="511.4">APPROVED</text>
<text x="726.7" y="517.7">SIZE</text>
<text x="762.8" y="517.7">DWG NO</text>
<text x="841.4" y="517.7">REV</text>
<text x="724.7" y="530.4">SCALE</text>
<text x="800.9" y="532.6">SHEET</text>
<text x="817.4" y="532.6">OF</text>
</g>
</svg>
